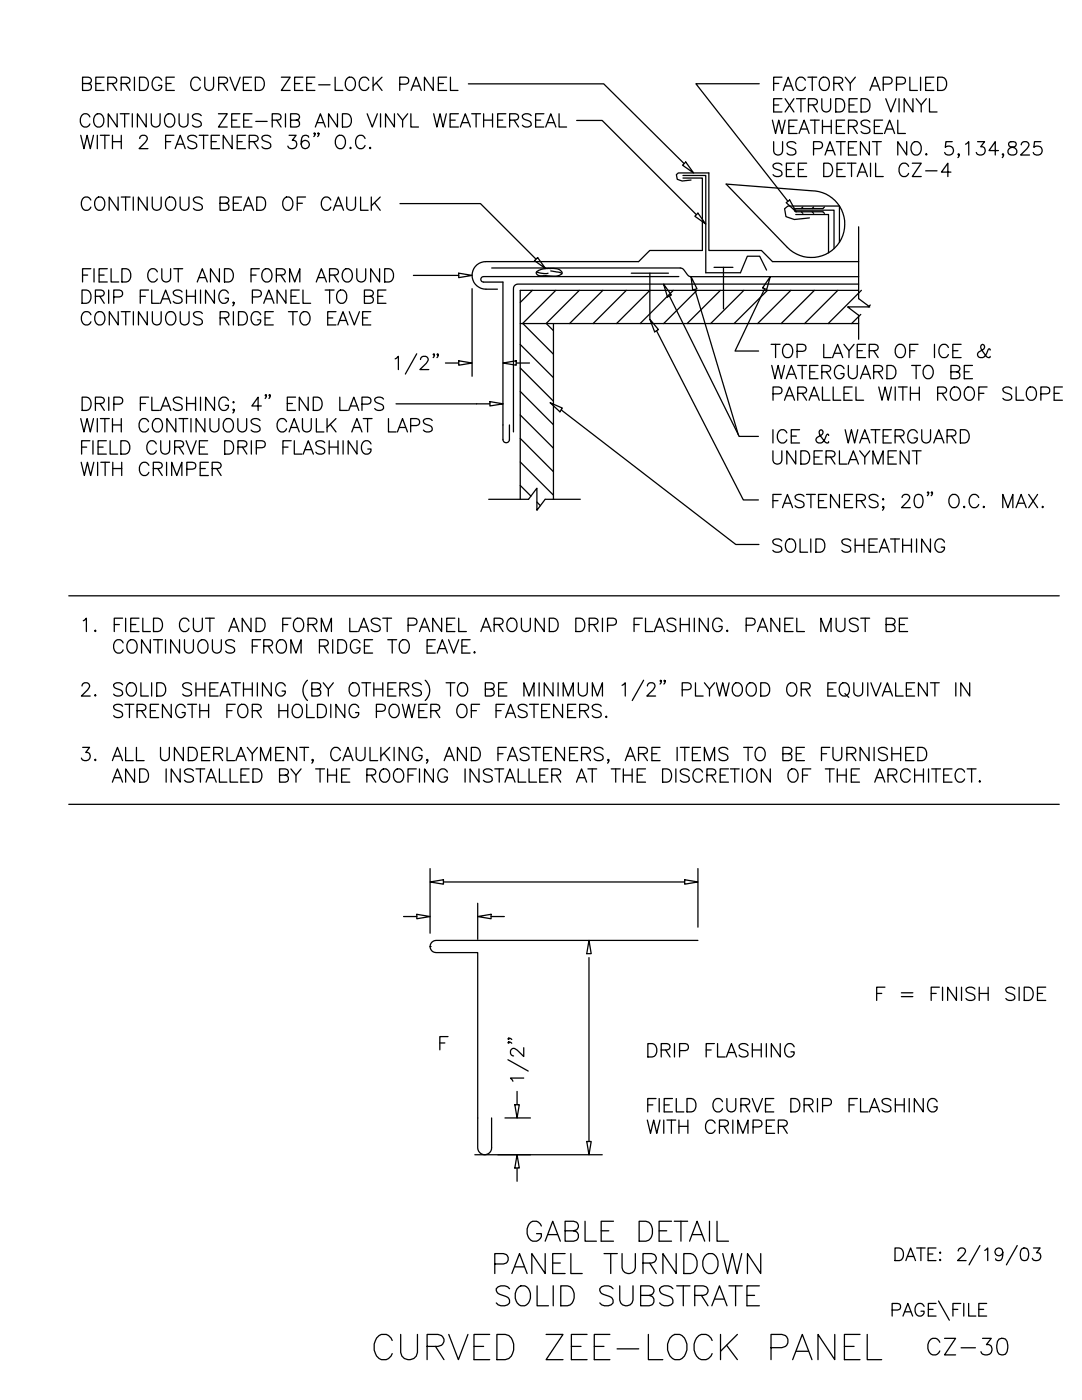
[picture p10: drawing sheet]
<svg xmlns="http://www.w3.org/2000/svg" width="216mm" height="279mm" viewBox="0 0 216 279" stroke-linecap="round" stroke-linejoin="round" font-family="sans-serif">
<!-- layer: CMP-FLSH -->
<g fill="none" stroke="#000" stroke-width=".25">
<path d="M136.3 35h4.5v19.4h7l1.3-3.3h2.5l1.4 2.8M136.3 35.5h3.9v14.5h-10.5l-2.3 2.2h-30.4a2.75 2.75 0 0 0-2.8 2.8 2.75 2.75 0 0 0 2.8 2.7h2.3M137.9 35.9l-1.8 .2-1-.3-.1-.9 .3-.4h6.1v15.5h10.5l2.2 2.2h17.2M98.1 53.5h37.9a3.6 3.6 0 0 1 1.4 1.5l.5 .2h33.4M107.1 54.2a5.6 5.6 0 0 1 4.7-.2l.1 .1a.48 .48 0 0 1 .2 .5 .48 .48 0 0 1-.5 .3l-.7 .2-2.5-.1a.89 .89 0 0 1-1.4-.7zM107.1 54.3l1.5 .3 .8-.1M109.9 54.1l1.7 .2 .5 .4M126 54.5h7.4M129.7 54.5v9.2M135.5 55.2h-39a.55 .55 0 0 0-.6 .5 .55 .55 0 0 0 .6 .6h3.9v31.4a.65 .65 0 0 0 .6 .7 .65 .65 0 0 0 .6-.7v-2.9M142.5 53.4h3.7M144.4 53.4v8.3"/>
<path d="M158.5 41.9h.1M158.5 41.9l.4 .4h5.3l.3 .3M158.8 41.9h7.6v7.7M158.8 42.8h6.5v7.7M159.9 42.3l.3 .3M160.2 41.3l-.3 .3M161.5 43.5l-3 .3-1.7-.6-.2-1.6 .6-.5h10.3v7.3M162 42.3l.4 .3M162.4 41.3l-.4 .3M164.5 41.3l-.3 .3h-5.3l-.4 .3M171.3 56.7h-68a.88 .88 0 0 0-.8 .9v28.6M85.8 188.9h.1"/>
<path d="M85.8 188.9a1.19 1.19 0 0 0 1.2 1.2h8.3v39a1.39 1.39 0 0 0 1.4 1.4 1.39 1.39 0 0 0 1.4-1.4v-6M139.3 187.7h-52.3a1.23 1.23 0 0 0-1.2 1.2"/>
</g>
<!-- layer: STRCTR -->
<g fill="none" stroke="#000" stroke-width=".25">
<path d="M144.9 36.7l17 1.4a6.7 6.7 0 0 1 6.1 9.2 6.7 6.7 0 0 1-10.9 2.1zM106.2 57.9l-2.4 2.5M110.9 57.9l-6.6 6.7M115.6 57.9l-6.6 6.7 1.4 1.4M120.3 57.9l-6.6 6.7M125 57.9l-6.7 6.7M129.7 57.9l-6.7 6.7M134.4 57.9l-6.7 6.7M139.1 57.9l-6.7 6.7M143.7 57.9l-6.6 6.7M148.4 57.9l-6.6 6.7M153.1 57.9l-6.6 6.7"/>
<path d="M157.8 57.9l-6.6 6.7M162.5 57.9l-6.6 6.7M167.2 57.9l-6.6 6.7M171.3 45.3v14.3l2.3 1.6h-4.5l2.2 1.7v4.8M171.3 57.9h-67.5v41.7M171.9 57.9l-6.6 6.7M103.8 64.6h67.5M103.8 78.1l6.6 6.7M103.8 73.4l6.6 6.7M103.8 68.7l6.6 6.7M104.3 64.6l6.1 6.1M110.4 64.6v35"/>
<path d="M171.8 62.8l-1.9 1.8M173.7 60.9l-.4 .3M97.5 99.6h8l1.6-2.2v4.4l1.7-2.2h7M103.8 82.8l6.6 6.6M103.8 87.5l6.6 6.6M103.8 92.2l6.6 6.6M103.8 96.9l2.1 2.1M107.1 100.2l.7 .7"/>
</g>
<!-- layer: DIM-TXT -->
<g fill="none" stroke="#000" stroke-width=".25">
<path d="M93.5 16.7h27l16 16M151.5 16.7h-12.6l18.3 23.5M115.1 24h5l18.9 18.9M136.2 33l.6-.7 1.6 2.2zM79.8 40.6h16.1l11.1 11.1M82.5 55h9M91.5 54.5l2.7 .5-2.7 .4zM94.2 57.6v17.5M106.6 52l.7-.6 1.5 2.2zM132.4 56.7l1.6 2.2-.8 .4zM133.6 59.1l13.9 28h3.8M137.9 55.2l1.2 2.4-.9 .3z"/>
<path d="M138.6 43.2l.7-.7 1.5 2.2zM138.6 57.8l8.7 29M152.6 57.6l-5.9 12.5h4.7M153.7 55.2l-.7 2.6-.8-.4zM156.9 40.4l.7-.5 1.3 2.4zM16.4 79.3h.9a1.41 1.41 0 0 1 .9 1.3 1.41 1.41 0 0 1-.9 1.3h-.9zM21.7 79.3v2.6M29.7 79.3h-1.7v2.6M30.3 79.3v2.6h1.5M36.4 79.6a1.15 1.15 0 0 0-1.8 0 .69 .69 0 0 0 .5 .8l.7 .3a.63 .63 0 0 1 .5 .4 .63 .63 0 0 1-.2 .7 1.19 1.19 0 0 1-1.5-.3M37.2 79.3v2.6M39 79.3v2.6"/>
<path d="M40 79.3v2.6M42.8 79.3v2.6l-1.8-2.6v2.6M45.6 79.9a.98 .98 0 0 0-1.1-.6 .98 .98 0 0 0-.8 1 1.16 1.16 0 0 0 .2 1.2 1.16 1.16 0 0 0 1.3 .3l.4-.5v-.4h-.7M53.2 78.9l-.2 .1-.1-.1 .1-.1a.49 .49 0 0 1-.1 .7M53.9 78.9l-.1 .1-.1-.1 .1-.1a.49 .49 0 0 1-.1 .7M59 79.3h-1.7v2.6M61.5 79.3v2.6l-1.8-2.6v2.6M62.5 79.3h.9a1.42 1.42 0 0 1 .9 1.3 1.42 1.42 0 0 1-.9 1.3h-.9zM67.8 79.3v2.6h1.5M76.5 79.6a1.15 1.15 0 0 0-1.7 0 .68 .68 0 0 0 .5 .8l.7 .3a.63 .63 0 0 1 .5 .4 .63 .63 0 0 1-.2 .7 1.2 1.2 0 0 1-1.5-.3M78.9 71.6l.6-.5v2.7M83.1 70.6l-2.2 4"/>
<path d="M83.9 71.7l.3-.5 .7-.1a.65 .65 0 0 1 .4 1l-1.5 1.7h1.8M86.7 70.7l-.1 .2-.2-.2 .2-.1a.49 .49 0 0 1-.2 .8M87.4 70.7l-.1 .2-.1-.2 .1-.1a.49 .49 0 0 1-.1 .8M88.9 72.4h2.6M91.5 72l2.7 .4-2.7 .5zM100.4 72.4l2.6-.4v.9zM103 72.4h2.6M129.7 63.7l1.7 2.1-.8 .4zM131 66l17.3 33.8h3M19 80.5l1.6-.1a.62 .62 0 0 0 0-1l-1.6-.1v2.6M22.7 80.7h1.1a.7 .7 0 0 0 .7-.7 .7 .7 0 0 0-.7-.7h-1.1v2.6M32.1 81.9l1-2.6 1 2.6"/>
<path d="M46.5 80.3l.1-.1 .1 .1-.1 .1zM52.1 81h-1.8l1.2-1.7v2.6M69.6 81.9l1-2.6 1 2.6M72.2 80.7h1.2a.7 .7 0 0 0 .6-.7 .7 .7 0 0 0-.6-.7h-1.2v2.6M79 80.6h18.8M97.8 80.2l2.6 .4-2.6 .4zM109.8 80.4l2.4 1-.5 .8zM112 81.8l34.8 26.9h4.6M154.2 99.9h1M155.9 98.7h-1.7v2.6M160.4 99.1a1.17 1.17 0 0 0-1.7 0 .68 .68 0 0 0 .5 .7l.7 .2a.65 .65 0 0 1 .5 .5 .65 .65 0 0 1-.2 .7 1.23 1.23 0 0 1-1.5-.3M160.9 98.7h1.8"/>
<path d="M161.8 98.7v2.6M163.3 99.9h1M165 98.7h-1.7v2.6h1.7M167.5 98.7v2.6l-1.8-2.6v2.6M168.5 99.9h1M170.1 98.7h-1.6v2.6h1.6M170.9 99.9l1.5-.1a.6 .6 0 0 0 0-1l-1.5-.1v2.6M171.8 99.9l.9 1.4M175.2 99.1a1.17 1.17 0 0 0-1.8 0 .68 .68 0 0 0 .5 .7l.8 .2a.65 .65 0 0 1 .5 .5 .65 .65 0 0 1-.3 .7 1.23 1.23 0 0 1-1.5-.3M176.1 99.7l.1-.2 .1 .2-.1 .1zM180 99.3l.3-.5 .7-.1a.64 .64 0 0 1 .4 1l-1.5 1.6h1.7M182.8 98.8a.88 .88 0 0 1 1.3 .4 2.2 2.2 0 0 1-.3 2 .87 .87 0 0 1-1.3-.4 2.15 2.15 0 0 1 .3-2z"/>
<path d="M185.3 98.3l-.1 .1-.2-.1 .2-.1a.49 .49 0 0 1-.2 .7M186.1 98.3l-.2 .1-.1-.1 .1-.1a.49 .49 0 0 1-.1 .7M189.6 99.1a.98 .98 0 0 1 1.1-.4 .98 .98 0 0 1 .7 1 1.17 1.17 0 0 1-.3 1.2 1.17 1.17 0 0 1-1.2 .3 1.63 1.63 0 0 1-.3-2.1zM195.3 99.3a.98 .98 0 0 0-1.1-.6 .98 .98 0 0 0-.8 1 1.17 1.17 0 0 0 .2 1.2 1.17 1.17 0 0 0 1.3 .3l.4-.5M205.3 98.7l1.7 2.6M207 98.7l-1.7 2.6M156.1 101.3l1-2.6 1 2.6M156.5 100.4h1.3M176.3 101.2l-.1 .1-.1-.1 .1-.1a.49 .49 0 0 1-.1 .7M192.3 101.2l.1-.1 .1 .1-.1 .1zM196.2 101.2l.1-.1 .1 .1-.1 .1zM200.1 101.3v-2.6l1 2.6 1-2.6v2.6"/>
<path d="M202.7 101.3l1.1-2.6 1 2.6M203.1 100.4h1.3M207.9 101.2l.2-.1 .1 .1-.1 .1zM16.4 136.9l.2-.5 .8-.1a.65 .65 0 0 1 .3 1l-1.5 1.6h1.8M19 138.7l.1 .1-.1 .1-.1-.1zM24.5 136.6a1.17 1.17 0 0 0-1.8 0 .68 .68 0 0 0 .5 .8l.7 .3a.64 .64 0 0 1 .5 .4 .64 .64 0 0 1-.2 .7 1.23 1.23 0 0 1-1.5-.3M25.4 136.6a.98 .98 0 0 1 1.2-.3 .98 .98 0 0 1 .6 1 1.16 1.16 0 0 1-.2 1.2 1.16 1.16 0 0 1-1.3 .3 1.62 1.62 0 0 1-.3-2.2zM28.1 136.3v2.6h1.5M30.3 136.3v2.6M31.3 136.3h.9a1.41 1.41 0 0 1 .9 1.3 1.41 1.41 0 0 1-.9 1.3h-.9zM38.2 136.6a1.15 1.15 0 0 0-1.7 0 .68 .68 0 0 0 .5 .8l.7 .3a.64 .64 0 0 1 .5 .4 .64 .64 0 0 1-.2 .7 1.2 1.2 0 0 1-1.5-.3M39.1 136.3v2.6"/>
<path d="M39.1 137.5h1.8M40.9 136.3v2.6M41.9 137.5h1M43.5 136.3h-1.6v2.6M43.9 138.9l1-2.6 1 2.6M46.2 136.3h1.7M47.1 136.3v2.6M48.6 137.5h1.7M48.6 136.3v2.6M50.3 136.3v2.6M51.4 136.3v2.6M54.1 136.3v2.6l-1.7-2.6v2.6"/>
<path d="M56.9 136.9a.98 .98 0 0 0-1.1-.6 .98 .98 0 0 0-.8 1 1.16 1.16 0 0 0 .3 1.2 1.16 1.16 0 0 0 1.2 .3l.4-.5v-.4h-.6M61.3 135.8a2.72 2.72 0 0 0 0 4M62.2 137.5l1.5-.1a.62 .62 0 0 0 0-1l-1.5-.1v2.6h1.2a.69 .69 0 0 0 .6-.7 .69 .69 0 0 0-.6-.7M64.5 136.3l1 1.2v1.4M66.5 136.3l-1 1.2M69.9 136.6a.98 .98 0 0 1 1.1-.3 .98 .98 0 0 1 .7 1 1.16 1.16 0 0 1-.3 1.2 1.16 1.16 0 0 1-1.2 .3 1.62 1.62 0 0 1-.3-2.2zM72.2 136.3h1.8M73.1 136.3v2.6M74.6 137.5h1.8M74.6 136.3v2.6M76.4 136.3v2.6M77.4 137.5h1"/>
<path d="M79 136.3h-1.6v2.6M79.8 137.5l1.5-.1a.62 .62 0 0 0 0-1l-1.5-.1v2.6M80.7 137.5l.9 1.4M84.1 136.6a1.17 1.17 0 0 0-1.8 0 .68 .68 0 0 0 .5 .8l.8 .3a.64 .64 0 0 1 .5 .4 .64 .64 0 0 1-.3 .7 1.23 1.23 0 0 1-1.5-.3M84.8 135.8a2.72 2.72 0 0 1 0 4M89 136.3h1.8M89.9 136.3v2.6M91.5 136.6a.98 .98 0 0 1 1.2-.3 .98 .98 0 0 1 .6 1 1.16 1.16 0 0 1-.3 1.2 1.16 1.16 0 0 1-1.2 .3 1.62 1.62 0 0 1-.3-2.2zM96.8 137.5h1.2a.65 .65 0 0 0 .6-.7l-.3-.4-.3-.1h-1.2v2.6h1.2a.69 .69 0 0 0 .6-.7 .69 .69 0 0 0-.6-.7M99.5 137.5h1M101.1 136.3h-1.6v2.6M104.5 138.9v-2.6l1.1 2.6 1-2.6v2.6"/>
<path d="M107.6 136.3v2.6M110.3 136.3v2.6l-1.7-2.6v2.6M111.4 136.3v2.6M112.4 138.9v-2.6l1 2.6 1-2.6v2.6M115.4 136.3v1.9a.9 .9 0 0 0 .9 .7 .9 .9 0 0 0 .9-.7v-1.9M118.2 138.9v-2.6l1 2.6 1-2.6v2.6M124.1 136.8l.7-.5v2.6M128.4 135.8l-2.2 4M129.2 136.9l.2-.5 .8-.1a.66 .66 0 0 1 .4 1l-1.5 1.6h1.7M132 135.9l-.2 .1-.1-.1 .1-.1a.49 .49 0 0 1-.1 .7M132.7 135.9l-.1 .1-.1-.1 .1-.1a.49 .49 0 0 1-.1 .7M136.1 137.7h1.2a.7 .7 0 0 0 .6-.7 .7 .7 0 0 0-.6-.7h-1.2v2.6"/>
<path d="M138.8 136.3v2.6h1.5M140.6 136.3l1 1.2v1.4M142.6 136.3l-1 1.2M142.9 136.3l.7 2.6 .6-2.6 .7 2.6 .6-2.6M146.4 136.6a.97 .97 0 0 1 1.1-.3 .97 .97 0 0 1 .6 1 1.15 1.15 0 0 1-.2 1.2 1.15 1.15 0 0 1-1.3 .3 1.62 1.62 0 0 1-.2-2.2zM149.1 136.6a.97 .97 0 0 1 1.2-.3 .97 .97 0 0 1 .6 1 1.15 1.15 0 0 1-.2 1.2 1.15 1.15 0 0 1-1.3 .3 1.62 1.62 0 0 1-.3-2.2zM151.8 136.3h.9a1.41 1.41 0 0 1 .9 1.3 1.41 1.41 0 0 1-.9 1.3h-.9zM157.2 136.6a.97 .97 0 0 1 1.2-.3 .97 .97 0 0 1 .6 1 1.15 1.15 0 0 1-.3 1.2 1.15 1.15 0 0 1-1.2 .3 1.62 1.62 0 0 1-.3-2.2zM159.9 137.5l1.5-.1a.62 .62 0 0 0 0-1l-1.5-.1v2.6M160.8 137.5l.9 1.4M165.2 137.5h1M166.8 136.3h-1.6v2.6h1.6"/>
<path d="M167.7 136.6a.98 .98 0 0 1 1.1-.3 .98 .98 0 0 1 .7 1 1.16 1.16 0 0 1-.3 1.2 1.16 1.16 0 0 1-1.2 .3 1.62 1.62 0 0 1-.3-2.2zM168.6 138.4l.8 .8M170.4 136.3v1.9a.89 .89 0 0 0 .9 .7 .89 .89 0 0 0 .8-.7v-1.9M173.2 136.3v2.6M173.8 136.3l1 2.6 1-2.6M176.1 138.9l1-2.6 1 2.6M176.4 138h1.3M178.7 136.3v2.6h1.5M180.9 137.5h1M182.5 136.3h-1.6v2.6h1.6M185 136.3v2.6l-1.7-2.6v2.6M185.7 136.3h1.7"/>
<path d="M186.5 136.3v2.6M190.7 136.3v2.6M193.5 136.3v2.6l-1.8-2.6v2.6M85.8 176l2.7-.4v.9zM85.8 173.3v12.9M88.5 176h48.1M136.6 175.6l2.7 .4-2.7 .5zM139.3 173.3v11.7M80.5 182.9h2.7M83.2 182.5l2.6 .4-2.6 .5zM95.3 182.9l2.7-.4v.9zM95.3 180.3v7.2"/>
<path d="M98 182.9h2.6M117.5 187.7l.5 2.6h-.9zM117.5 191.1v36.7M87.8 208.1h1M89.4 206.9h-1.6v2.6M101.4 211.5l4 2.3M101.5 208l.1 .1-.1 .1-.1-.1a.49 .49 0 0 1 .7 .1M101.5 207.2l.1 .1-.1 .1-.1-.1a.49 .49 0 0 1 .7 .1M103.2 217.8v2.7M104.5 215.2h-2.6l.4 .6M104.5 209.1v1.8l-1.3-1.3a.81 .81 0 0 0-1.1-.2l-.2 .3v.5l.2 .4 .4 .1M94.7 230.5h25.5"/>
<path d="M100.8 223.1h5M102.7 220.5h.9l-.4 2.6zM103.2 230.5l.4 2.6h-.9zM103.2 233.1v2.6M117.1 227.8h.9l-.5 2.7z"/>
</g>
<!-- layer: BORDER -->
<g fill="none" stroke="#000" stroke-width=".25">
<path d="M13.7 118.9h197.7M13.7 160.5h197.7M178.6 249.1h.8a1.35 1.35 0 0 1 .9 1.2 1.35 1.35 0 0 1-.9 1.3h-.8zM180.7 251.6l1-2.5 1 2.5M181.1 250.8h1.2M182.9 249.1h1.7M183.8 249.1v2.5M185.2 250.3h.9M186.8 249.1h-1.6v2.5h1.6M187.3 259.6l2.1 3.9M187.5 250l.1-.1 .1 .1-.1 .1zM187.5 251.5l.1-.2 .1 .2-.1 .1z"/>
<path d="M191.2 249.7l.1-.4a.79 .79 0 0 1 1.2 0 .8 .8 0 0 1-.2 1.1l-1.2 1.2h1.7M195.5 248.6l-2.1 3.8M196.5 249.5l.6-.4v2.5M200.1 249.9a.79 .79 0 0 1-1.1 .7 .79 .79 0 0 1-.3-1.2 .79 .79 0 0 1 1.3 0 2.28 2.28 0 0 1-.3 2.1 .75 .75 0 0 1-1-.3M203 248.6l-2.2 3.8M203.9 249.2a.79 .79 0 0 1 1.2 .3 2.07 2.07 0 0 1-.2 2 .86 .86 0 0 1-1.2-.4 2.15 2.15 0 0 1 .2-1.9zM206.2 249.1h1.3l-.7 .9a.81 .81 0 0 1 .9 1 .81 .81 0 0 1-1.1 .6l-.4-.1-.2-.4M178 261.4l1.5-.1a.66 .66 0 0 0 .2-.7 .66 .66 0 0 0-.6-.5h-1.1v2.6M180.2 262.7l1-2.6 .9 2.6M180.5 261.8h1.2M184.4 260.7a.93 .93 0 0 0-1.1-.6 .93 .93 0 0 0-.7 1 1.1 1.1 0 0 0 .2 1.2 1.1 1.1 0 0 0 1.2 .2l.4-.5v-.3h-.6M185.2 261.3h1"/>
<path d="M186.8 260.1h-1.6v2.6h1.6M190.1 261.3h1M191.7 260.1h-1.6v2.6M192.3 260.1v2.6M193.3 260.1v2.6h1.4M195.3 261.3h1M196.9 260.1h-1.6v2.6h1.6"/>
</g>
<text font-size="9.3" x="73.4" y="272.7">CURVED ZEE-LOCK PANEL</text>
<text font-size="7.9" x="104.1" y="249.1">GABLE DETAIL</text>
<g font-size="7.5">
<text x="97.4" y="255.4">PANEL TURNDOWN</text>
<text x="97.7" y="261.8">SOLID SUBSTRATE</text>
</g>
<g font-size="6.6">
<text x="14.8" y="31">WITH 2 FASTENERS 36&quot; O.C.</text>
<text x="153.1" y="32.8">US PATENT NO. 5,134,825</text>
<text x="15.2" y="62.4">DRIP FLASHING, PANEL TO BE</text>
<text x="15.2" y="153.5">3. ALL UNDERLAYMENT, CAULKING, AND FASTENERS, ARE ITEMS TO BE FURNISHED</text>
<text x="183.8" y="271.6">CZ-30</text>
</g>
<g font-size="6.2">
<text x="15.2" y="19.4">BERRIDGE CURVED ZEE-LOCK PANEL</text>
<text x="153.1" y="19.4">FACTORY APPLIED</text>
<text x="153.1" y="23.6">EXTRUDED VINYL</text>
<text x="152.8" y="27.9">WEATHERSEAL</text>
<text x="152.8" y="72.7">TOP LAYER OF ICE &amp;</text>
<text x="152.8" y="76.9">WATERGUARD TO BE</text>
<text x="153.1" y="81.1">PARALLEL WITH ROOF SLOPE</text>
<text x="14.8" y="87.5">WITH CONTINUOUS CAULK AT LAPS</text>
<text x="14.8" y="96.3">WITH CRIMPER</text>
<text x="153.1" y="111.5">SOLID SHEATHING</text>
<text x="15.5" y="127.4">1. FIELD CUT AND FORM LAST PANEL AROUND DRIP FLASHING. PANEL MUST BE</text>
<text x="21.5" y="131.6">CONTINUOUS FROM RIDGE TO EAVE.</text>
<text x="21.2" y="157.3">AND INSTALLED BY THE ROOFING INSTALLER AT THE DISCRETION OF THE ARCHITECT.</text>
<text x="128.1" y="227.5">WITH CRIMPER</text>
<text x="128.1" y="223.3">FIELD CURVE DRIP FLASHING</text>
</g>
<g font-size="5.7">
<text x="14.8" y="26.5">CONTINUOUS ZEE-RIB AND VINYL WEATHERSEAL</text>
<text x="153.1" y="36.3">SEE DETAIL CZ-4</text>
<text x="15.2" y="43">CONTINUOUS BEAD OF CAULK</text>
<text x="15.2" y="57.5">FIELD CUT AND FORM AROUND</text>
<text x="15.2" y="66">CONTINUOUS RIDGE TO EAVE</text>
<text x="153.1" y="89.6">ICE &amp; WATERGUARD</text>
<text x="15.2" y="91.7">FIELD CURVE DRIP FLASHING</text>
<text x="153.1" y="93.8">UNDERLAYMENT</text>
<text x="21.5" y="144.3">STRENGTH FOR HOLDING POWER OF FASTENERS.</text>
<text x="173.6" y="200.7">F = FINISH SIDE</text>
<text x="128.1" y="212">DRIP FLASHING</text>
</g>
</svg>
